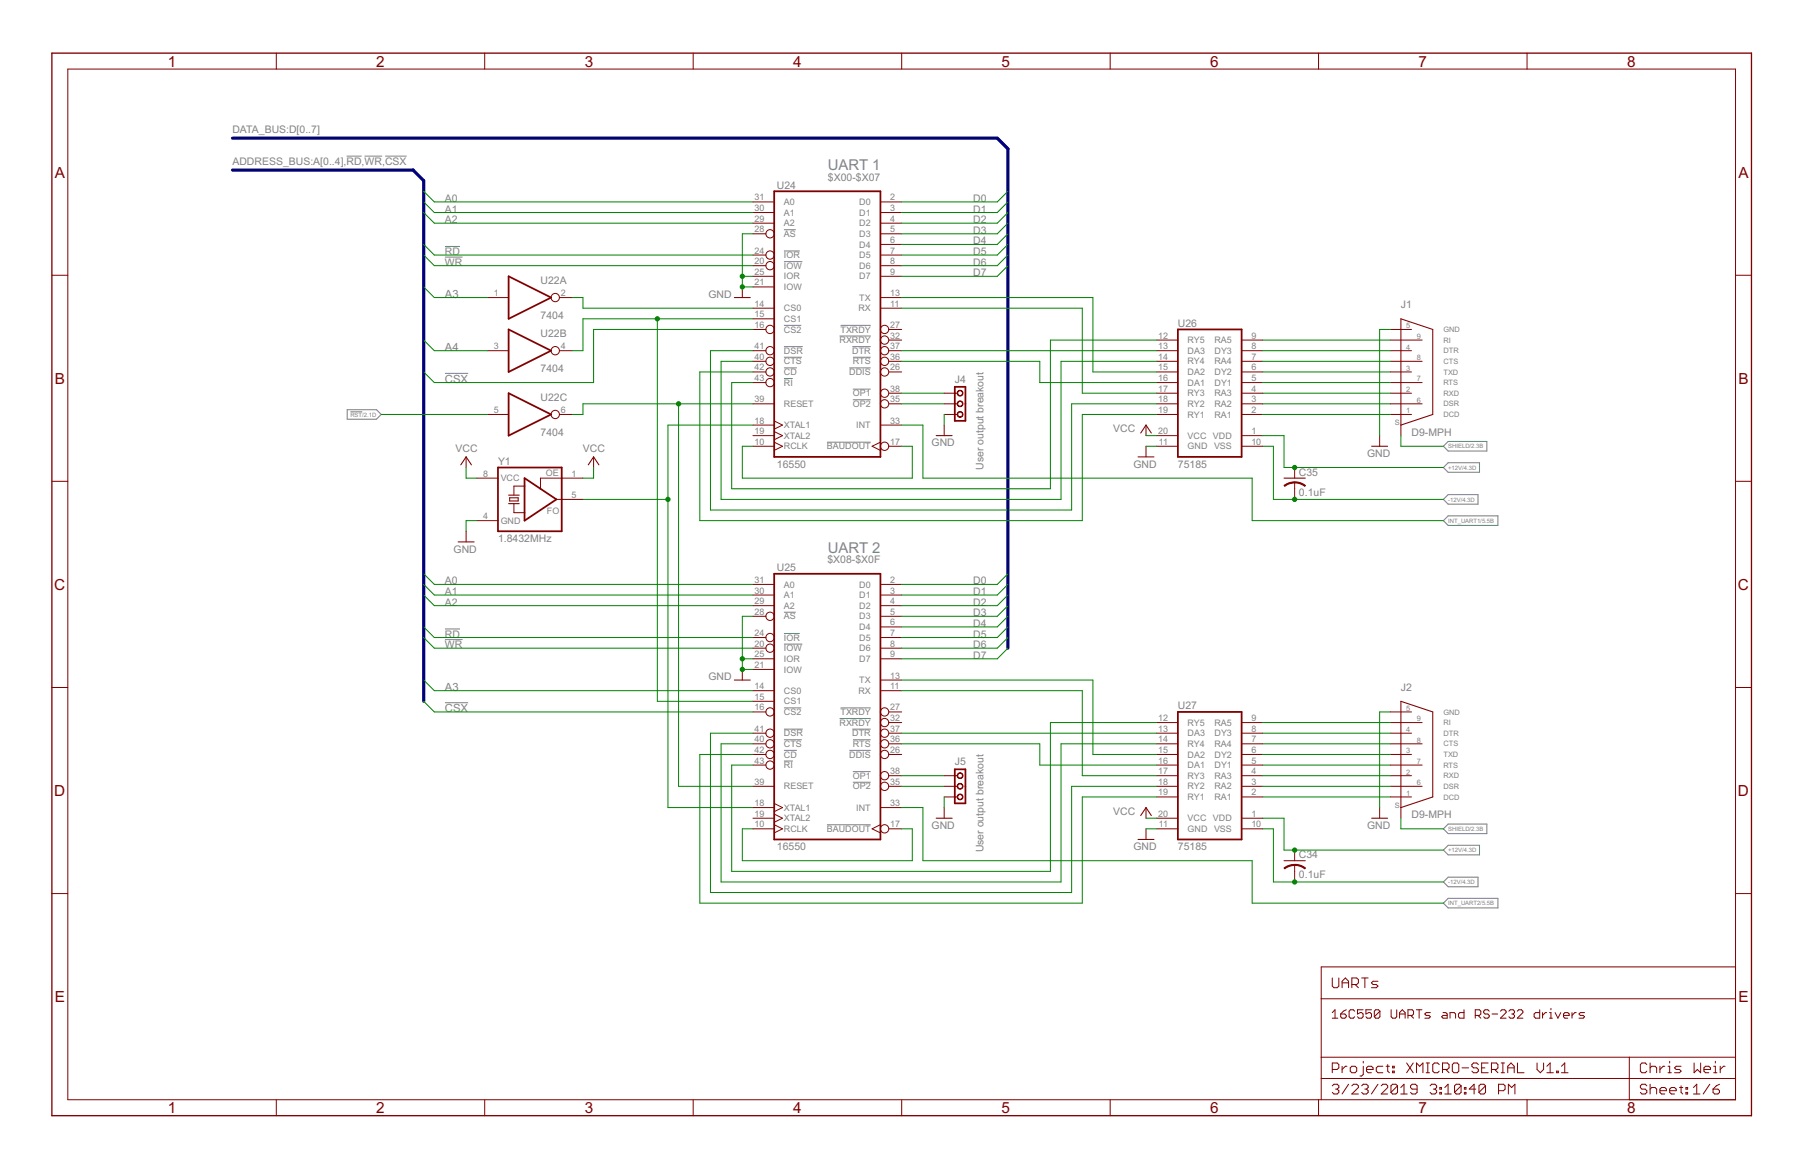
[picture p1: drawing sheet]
<svg xmlns="http://www.w3.org/2000/svg" width="432mm" height="279mm" viewBox="0 0 432 279" stroke-linecap="round" stroke-linejoin="round" font-family="sans-serif">
<g fill="none" stroke="#808080" stroke-width=".24">
<path d="M82.9 37.3h3.6M87.2 37.3h4.2M92.1 37.3h5.1M106.4 58.9h3.6M187.4 60h3.8M187.4 54.9h2.9M106.4 61.4h4.2M187.4 77.8h4.2M187.4 62.5h4.4M201 77.8h7.2M83.8 98.4h2.8M106.4 89.2h5.5"/>
<path d="M187.4 87.9h3.1M187.4 85.4h4.3M187.4 82.8h4.5M187.4 90.5h2.2M200.7 80.3h7.5M203.1 87.9h5.1M203.8 82.8h4.4M203.9 95.5h4.3M203.9 93h4.3M203.9 85.4h4.3M197.7 105.7h10.5M106.4 150.3h3.6"/>
<path d="M106.4 152.9h4.2M187.4 153.9h4.4M187.4 151.4h3.8M187.4 146.3h2.9M106.4 168h5.5M187.4 169.2h4.2M187.4 179.3h3.1M187.4 176.8h4.3M187.4 174.3h4.5M200.7 171.7h7.5M201 169.2h7.2M203.1 179.3h5.1"/>
<path d="M203.8 174.3h4.4M203.9 176.8h4.3M187.4 181.9h2.2M197.7 197.1h10.5M203.9 187h4.3M203.9 184.4h4.3"/>
</g>
<path d="M83 97.9h7l1.1 1.2-1.1 1.1h-7zM346.2 110.6h7.5v2.3h-7.5l-1.1-1.2zM346.2 118.2h7.2v2.3h-7.2l-1.1-1.1zM346.2 105.5h9.3v2.3h-9.3l-1.1-1.1zM346.2 123.3h11.9v2.3h-11.9l-1.1-1.2zM346.2 197h9.3v2.2h-9.3l-1.1-1.1zM345.1 215.9l1.1-1.2h11.9v2.3h-11.9zM346.2 202h7.5v2.3h-7.5l-1.1-1.1zM346.2 209.7h7.2v2.2h-7.2l-1.1-1.1z" fill="none" stroke="#808080" stroke-width=".25"/>
<path d="M12.4 12.7h406.4v254h-406.4z" fill="none" stroke="#800000" stroke-width=".32"/>
<g fill="none" stroke="#800000" stroke-width=".24">
<path d="M16.2 16.5h398.8v246.3h-398.8zM66.1 12.7v3.8M115.9 12.7v3.8M165.7 12.7v3.8M215.6 12.7v3.8M265.4 12.7v3.8M315.3 12.7v3.8M365.1 12.7v3.8M180 48.3h5.1M180 50.8h5.1M180 53.3h5.1M180 55.9h3.1"/>
<path d="M210.5 48.3h5.1M210.5 50.8h5.1M210.5 53.3h5.1M210.5 55.9h5.1M210.5 58.4h5.1M12.4 65.8h3.8M116.5 71.1h5.1M133.8 71.1h3M177.5 68.6v2.5M180 61h3.1M180 63.5h3.1M180 66h5.1"/>
<path d="M180 73.7h5.1M180 76.2h5.1M180 78.7h3.1M180 68.6h5.1M210.5 61h5.1M210.5 63.5h5.1M210.5 66h5.1M210.5 73.7h5.1M210.5 71.1h5.1M212.5 78.7h3.1M332.4 78.7h5.1M415 65.8h3.8"/>
<path d="M116.5 83.8h5.1M116.5 99.1h5.1M133.8 83.8h3M133.8 99.1h3M180 88.9h3.1M180 96.5h5.1M180 86.4h3.1M180 83.8h3.1M180 91.4h3.1M212.5 88.9h3.1M212.5 81.3h3.1M212.5 96.5h3.1"/>
<path d="M212.5 86.4h3.1M212.5 83.8h3.1M212.5 94h3.1M225.7 96.5h3.2M225.7 94h3.2M225.7 99.1h3.2M276.5 88.9h5.1M276.5 81.3h5.1M276.5 96.5h5.1M276.5 86.4h5.1M276.5 83.8h5.1M276.5 94h5.1"/>
<path d="M276.5 91.4h5.1M276.5 99.1h5.1M296.9 88.9h5M296.9 81.3h5M296.9 96.5h5M296.9 86.4h5M296.9 83.8h5M296.9 94h5M296.9 91.4h5M296.9 99.1h5M332.4 88.9h5.1M332.4 81.3h7.6"/>
<path d="M332.4 96.5h7.6M332.4 86.4h7.6M332.4 83.8h5.1M332.4 94h5.1M332.4 91.4h7.6M332.4 99.1h5.1M12.4 115h3.8M111.4 109.2v2.5M114 114.3h5.1M125.4 116.2h-2.5v2.1M133 119.4h6.4M139.4 114.3h-10.2v2.5"/>
<path d="M141.9 109.2v2.5M180 106.7h5.1M180 101.6h5.1M180 104.1h5.1M185.1 105.7l2 1-2 1M185.1 100.6l2 1-2 1M185.1 103.1l2 1-2 1M210.5 105.7l-2 1 2 1M210.5 101.6h5.1M212.5 106.7h3.1M225.7 101.6v2.5M274 101.6v2.5"/>
<path d="M274 106.7v2.5M276.5 106.7h5.1M276.5 104.1h5.1M296.9 106.7h5M296.9 104.1h5M309.5 111.7v2.6M309.5 115.3v4.1M329.9 104.1v2.6M334.9 101.6v2.5M415 115h3.8M111.4 127v2.5M114 124.4h5.1"/>
<path d="M122.9 120.4v2.1h2.5M180 139.7h5.1M210.5 139.7h5.1M177.5 160v2.5M180 142.2h5.1M180 144.8h5.1M180 147.3h3.1M180 152.4h3.1M180 154.9h3.1M180 157.5h5.1M180 160h5.1M210.5 142.2h5.1"/>
<path d="M210.5 144.8h5.1M210.5 147.3h5.1M210.5 149.8h5.1M210.5 152.4h5.1M210.5 154.9h5.1M210.5 157.5h5.1M12.4 164.3h3.8M180 165.1h5.1M180 167.6h5.1M180 170.2h3.1M180 177.8h3.1M180 175.2h3.1"/>
<path d="M210.5 165.1h5.1M210.5 162.5h5.1M212.5 170.2h3.1M212.5 172.7h3.1M212.5 177.8h3.1M212.5 175.2h3.1M276.5 172.7h5.1M276.5 177.8h5.1M276.5 175.2h5.1M296.9 172.7h5M296.9 177.8h5M296.9 175.2h5"/>
<path d="M332.4 170.2h5.1M332.4 172.7h7.6M332.4 177.8h7.6M332.4 175.2h5.1M415 164.3h3.8M180 198.1h5.1M180 193h5.1M180 195.6h5.1M180 180.3h3.1M180 187.9h5.1M180 182.9h3.1M185.1 197.1l2 1-2 1"/>
<path d="M185.1 192l2 1-2 1M185.1 194.6l2 1-2 .9M210.5 197.1l-2 1 2 1M210.5 193h5.1M212.5 198.1h3.1M212.5 180.3h3.1M212.5 187.9h3.1M212.5 185.4h3.1M225.7 187.9h3.2M225.7 185.4h3.2M225.7 190.5h3.2M225.7 193v2.6"/>
<path d="M274 193v2.6M274 198.1v2.5M276.5 198.1h5.1M276.5 195.6h5.1M276.5 180.3h5.1M276.5 187.9h5.1M276.5 185.4h5.1M276.5 182.9h5.1M276.5 190.5h5.1M296.9 198.1h5M296.9 195.6h5M296.9 180.3h5"/>
<path d="M296.9 187.9h5M296.9 185.4h5M296.9 182.9h5M296.9 190.5h5M329.9 193v2.6M332.4 180.3h5.1M332.4 187.9h7.6M332.4 185.4h5.1M332.4 182.9h7.6M332.4 190.5h5.1M334.9 193v2.6M12.4 213.6h3.8"/>
<path d="M309.5 203.2v2.5M309.5 206.7v4.1M415 213.6h3.8M315.9 238.7h99.1M318.5 233.7v2l.4 .4h.8l.4-.4v-2M320.9 236.1v-1.6l.8-.8 .7 .8v1.6M320.9 234.9h1.5M323.2 235.3h1.2l.4-.4v-.8l-.4-.4h-1.2v2.4M324 235.3l.8 .8M325.6 233.7h1.5M326.3 233.7v2.4M329.5 234.5h-1.2l-.4 .4 .4 .4h.8l.4 .4-.4 .4h-1.2"/>
<path d="M415 231.1h-99.1v31.7M315.9 252.7h99.1M315.9 257.8h99.1M318.5 255.6h1.2l.4-.4v-.8l-.4-.3h-1.2v2.3M318.5 259.5l.4-.4h.8l.4 .4v.4l-.4 .4M318.5 242l.7-.7v2.1M318.5 243.4h1.4M320.5 242.4h1l.4 .3v.3l-.4 .4h-.6l-.4-.4zM320.9 254.8v1.6M321.9 241.3l-.7 .4-.7 .7M322.1 254.8h-.4l-.8 .8M322.4 259.1l-1.5 2.4"/>
<path d="M323.2 254.8h.8l.4 .4v.8l-.4 .4h-.8l-.4-.4v-.8zM323.2 259.5l.4-.4h.8l.4 .4v.4l-1.6 1.6h1.6M323.9 241.7l-.3-.4h-.7l-.3 .4v1.3l.3 .4h.7l.3-.4M325.6 259.5l.3-.4h.8l.4 .4v.4l-.4 .4M325.9 241.3h-1.3v1.1l.6-.4h.4l.3 .4v.6l-.3 .4h-.7l-.3-.4M325.9 254.8v2l-.3 .4h-.4M325.9 253.7v.4M326.7 255.6h1.6v-.4l-.4-.4h-.8l-.4 .4v.8l.4 .4h.8M327.9 241.3h-1.3v1.1l.6-.4h.4l.3 .4v.6l-.3 .4h-.7l-.3-.4M329.5 259.1l-1.6 2.4M329.9 241.7v1.3l-.3 .4h-.7l-.3-.4M329.9 241.7l-.3-.4h-.7l-.3 .4v1.3"/>
<path d="M329.9 241.7l-1.3 1.3M330.2 259.5l.4-.4h.8l.4 .4v.4l-1.6 1.6h1.6M330.6 254.8h-1.1l-.4 .4v.8l.4 .4h1.1M331.4 254.8h.8M331.8 254.4v1.6l.4 .4M332.6 241.3v1.7l.4 .4h.6l.3-.4v-1.7M333 254.8h.4v.4h-.4zM333 256h.4v.4h-.4zM334.1 259.5l-.4-.4h-.7l-.4 .4v1.6M334.1 259.5v1.6l-.4 .4h-.7l-.4-.4M334.1 259.5l-1.5 1.6M334.6 242.4h1.4"/>
<path d="M334.6 243.4v-1.4l.7-.7 .7 .7v1.4M334.9 259.9l.8-.8v2.4M336.3 254.1l1.6 2.3M336.6 242.7h1l.4-.3v-.7l-.4-.4h-1v2.1M337.3 242.7l.7 .7M337.9 254.1l-1.6 2.3M338.6 241.3h1.4M338.7 256.4v-2.3l.7 .7 .8-.7v2.3M339.3 241.3v2.1M341 254.1h.8M341 256.4h.8M341.4 254.1v2.3"/>
<path d="M341.9 259.5l.4-.4h.8l.4 .4v.4l-.4 .4M342 242h-1l-.3 .4 .3 .3h.7l.3 .3-.3 .4h-1M344.1 254.4l-.4-.3h-.8l-.3 .3v1.6l.3 .4h.8l.4-.4M344.3 259.9h.4v.4h-.4zM344.9 255.6h1.2l.4-.4v-.8l-.4-.3h-1.2v2.3M345 242h.7l.3 .4v1h-1l-.3-.4 .3-.3h1M345.4 259.9l.8-.8v2.4M345.7 255.6l.8 .8M346.7 243.4v-1.4h1l.3 .4v1M347.6 254.1h.8l.4 .3v1.6l-.4 .4h-.8l-.4-.4v-1.6zM349.3 259.5l-.4-.4h-.7l-.4 .4v1.6M349.3 259.5v1.6l-.4 .4h-.7l-.4-.4"/>
<path d="M349.3 259.5l-1.5 1.6M349.6 255.2h1.5M350 241.3v2.1h-1l-.3-.4v-.6l.3-.4h1M350.1 259.9h.4v.4h-.4zM352.7 242.7h1l.4-.3v-.7l-.4-.4h-1v2.1M353.4 242.7l.7 .7M353.5 254.4l-.4-.3h-.8l-.4 .3v.4l.4 .4h.8l.4 .4v.4l-.4 .4h-.8l-.4-.4M354.2 255.2h.8M355.2 259.5l-.4-.4h-.8l-.4 .4v1.6M355.2 259.5v1.6l-.4 .4h-.8l-.4-.4M355.2 259.5l-1.6 1.6M355.8 254.1h-1.6v2.3h1.6"/>
<path d="M356.1 241.7l-.4-.4h-.6l-.4 .4v.3l.4 .4h.6l.4 .3v.3l-.4 .4h-.6l-.4-.4M356.6 255.6h1.2l.3-.4v-.8l-.3-.3h-1.2v2.3M356.7 242.4h1.4M357.4 255.6l.7 .8M358.8 241.7l.3-.4h.6l.4 .4v.3l-1.3 1.4h1.3M358.9 254.1h.8M358.9 256.4h.8M359.3 254.1v2.3M360.5 255.2h1.5M360.5 256.4v-1.6l.8-.7 .7 .7v1.6M360.8 241.7l.3-.4h.7l.3 .4v.3l-.3 .4M361.4 242.4h.4"/>
<path d="M361.8 242.4l.3 .3v.3l-.3 .4h-.7l-.3-.4M362.8 241.7l.3-.4h.7l.3 .4v.3l-1.3 1.4h1.3M362.8 254.1v2.3h1.6M367.5 254.1v1.5l.8 .8 .8-.8v-1.5M368.1 241.3v2.1h-1l-.3-.4v-.6l.3-.4h1M368.8 242v1.4M369.8 242h-.3l-.7 .7M369.8 256.4h1.6M369.8 254.8l.8-.7v2.3M370.5 243.4h.7M370.5 242h.3v1.4M370.8 241v.3"/>
<path d="M371.8 242l.7 1.4 .7-1.4M372.2 256h.4v.4h-.4zM373.3 256.4h1.6M373.3 254.8l.8-.7v2.3M373.8 242.7h1.4v-.3l-.4-.4h-.6l-.4 .4v.6l.4 .4h.6M375.9 242v1.4M376.9 242h-.4l-.6 .7M378.9 242h-1.1l-.3 .4 .3 .3h.7l.4 .3-.4 .4h-1M389.6 252.7v10.1M393.7 254.4l-.3-.3h-.8l-.4 .3v1.6l.4 .4h.8l.3-.4M393.7 259.5l-.3-.4h-.8l-.4 .4v.4l.4 .4h.8l.3 .4v.4l-.3 .4h-.8l-.4-.4M394.5 255.2l.4-.4h.8l.4 .4v1.2"/>
<path d="M394.5 254.1v2.3M394.5 259.1v2.4M396.9 254.8v1.6M398 254.8h-.3l-.8 .8M398.8 254.8h.4v1.6M398.8 256.4h.8M399.2 253.7v.4M401.6 259.9h.7M401.9 254.8h-1.1l-.4 .4 .4 .4h.8l.3 .4-.3 .4h-1.2M401.9 259.5v1.6l.4 .4M403.1 259.9h.4v.4h-.4zM404.9 259.9l.8-.8v2.4"/>
<path d="M405 254.1v2.3l.8-.8 .8 .8v-2.3M407.4 255.6h1.6v-.4l-.4-.4h-.8l-.4 .4v.8l.4 .4h.8M408.8 259.1l-1.6 2.4M409.7 254.8h.4v1.6M409.7 256.4h.8M410.1 253.7v.4M411.1 259.1l-.7 .4-.8 .8M411.3 254.8v1.6M412.5 254.8h-.4l-.8 .8M66.1 262.8v3.9M115.9 262.8v3.9M165.7 262.8v3.9"/>
<path d="M215.6 262.8v3.9M265.4 262.8v3.9M315.3 262.8v3.9M319.3 260.3h.4M319.7 260.3l.4 .4v.4l-.4 .4h-.8l-.4-.4M326.3 260.3h.4M326.7 260.3l.4 .4v.4l-.4 .4h-.8l-.3-.4M334.9 261.5h1.6M338.8 260.3h-1.2l-.4-.4v-.4l.4-.4h.8l.4 .4v1.6l-.4 .4h-.8l-.4-.4M342.7 260.3h.4M343.1 260.3l.4 .4v.4l-.4 .4h-.8l-.4-.4M344.3 261.1h.4v.4h-.4z"/>
<path d="M345.4 261.5h1.6M350.1 261.1h.4v.4h-.4zM352.8 260.3h-1.5l1.1-1.2v2.4M358.3 260.7h1.2l.4-.4v-.8l-.4-.4h-1.2v2.4M360.6 261.5v-2.4l.8 .8 .8-.8v2.4M365.1 262.8v3.9M394.5 260.3l.4-.4h.8l.4 .4v1.2M396.9 260.7h1.5v-.4l-.4-.4h-.7l-.4 .4v.8l.4 .4h.7M399.2 260.7h1.6v-.4l-.4-.4h-.8l-.4 .4v.8l.4 .4h.8M403.1 261.1h.4v.4h-.4zM404.9 261.5h1.5M409.6 260.3h1.1l.4 .4v.4l-.4 .4h-.7l-.4-.4z"/>
<circle cx="184.1" cy="55.9" r=".99"/>
<circle cx="132.8" cy="71.1" r=".99"/>
<circle cx="184.1" cy="78.7" r=".99"/>
<circle cx="184.1" cy="63.5" r=".99"/>
<circle cx="184.1" cy="61" r=".99"/>
<circle cx="211.5" cy="78.7" r=".99"/>
<circle cx="132.8" cy="99.1" r=".99"/>
<circle cx="132.8" cy="83.8" r=".99"/>
<circle cx="184.1" cy="91.4" r=".99"/>
<circle cx="184.1" cy="88.9" r=".99"/>
<circle cx="184.1" cy="86.4" r=".99"/>
<circle cx="184.1" cy="83.8" r=".99"/>
<circle cx="211.5" cy="88.9" r=".99"/>
<circle cx="211.5" cy="94" r=".99"/>
<circle cx="211.5" cy="96.5" r=".99"/>
<circle cx="211.5" cy="86.4" r=".99"/>
<circle cx="211.5" cy="81.3" r=".99"/>
<circle cx="211.5" cy="83.8" r=".99"/>
<circle cx="211.5" cy="106.7" r=".99"/>
<circle cx="184.1" cy="154.9" r=".99"/>
<circle cx="184.1" cy="152.4" r=".99"/>
<circle cx="184.1" cy="147.3" r=".99"/>
<circle cx="184.1" cy="170.2" r=".99"/>
<circle cx="184.1" cy="175.2" r=".99"/>
<circle cx="184.1" cy="177.8" r=".99"/>
<circle cx="211.5" cy="170.2" r=".99"/>
<circle cx="211.5" cy="172.7" r=".99"/>
<circle cx="211.5" cy="177.8" r=".99"/>
<circle cx="211.5" cy="175.2" r=".99"/>
<circle cx="184.1" cy="180.3" r=".99"/>
<circle cx="184.1" cy="182.9" r=".99"/>
<circle cx="211.5" cy="180.3" r=".99"/>
<circle cx="211.5" cy="198.1" r=".99"/>
<circle cx="211.5" cy="187.9" r=".99"/>
<circle cx="211.5" cy="185.4" r=".99"/>
</g>
<path d="M185.1 45.7h25.4v63.5h-25.4zM121.6 66l10.2 5.1-10.2 5.1zM121.6 78.7l10.2 5.1-10.2 5.1zM281.6 78.7h15.3v30.5h-15.3zM121.6 94l10.2 5.1-10.2 5zM228.3 92.5h2.5v8.1h-2.5zM119.1 111.7h15.2v15.3h-15.2zM125.4 114.3l7.6 5.1-7.6 5zM185.1 137.1h25.4v63.5h-25.4zM281.6 170.2h15.3v30.4h-15.3zM228.3 183.9h2.5v8.1h-2.5z" fill="none" stroke="#800000" stroke-width=".42"/>
<g fill="none" stroke="#800000" stroke-width=".25">
<path d="M175.6 71.1h3.8M334.9 76.2l7.7 2.5v20.4l-7.7 2.5zM110.2 111.1l1.2-1.9 1.3 1.9M121.6 118.3h2.5M121.9 119h2v.7h-2zM140.7 111.1l1.2-1.9 1.3 1.9M223.8 104.1h3.8M272.1 109.2h3.8M272.7 103.5l1.3-1.9 1.3 1.9M307 114.3h5.1M328 106.7h3.8M109.5 129.5h3.8"/>
<path d="M121.6 120.4h2.5M175.6 162.5h3.8M334.9 167.6l7.7 2.6v20.3l-7.7 2.5zM223.8 195.6h3.8M272.7 194.9l1.3-1.9 1.3 1.9M328 195.6h3.8M272.1 200.6h3.8M307 205.7h5.1"/>
</g>
<g fill="#800000" stroke="#800000" stroke-width=".24">
<path d="M229 190a.7 .7 0 0 1 1.1 .1 .7 .7 0 0 1-.3 1 .7 .7 0 0 1-.9-.6h.1a.58 .58 0 0 1 .8-.5 .58 .58 0 0 1 .1 1 .58 .58 0 0 1-.9-.3l-.1-.2z" fill-rule="evenodd"/>
<path d="M229 185a.7 .7 0 0 1 1.1 0 .7 .7 0 0 1-.4 1.1 .7 .7 0 0 1-.8-.7h.1a.57 .57 0 0 1 .8-.5 .57 .57 0 0 1 .1 1 .57 .57 0 0 1-.9-.3l-.1-.2z" fill-rule="evenodd"/>
<path d="M229 187.5a.7 .7 0 0 1 1.1 .1 .7 .7 0 0 1-.4 1 .7 .7 0 0 1-.8-.7h.1a.58 .58 0 0 1 .8-.4 .58 .58 0 0 1 .1 .9 .58 .58 0 0 1-.9-.3l-.1-.2z" fill-rule="evenodd"/>
<path d="M229 98.6a.7 .7 0 0 1 1.1 .1 .7 .7 0 0 1-.3 1 .7 .7 0 0 1-.9-.6h.1a.58 .58 0 0 1 .8-.5 .58 .58 0 0 1 .1 .9 .58 .58 0 0 1-.9-.2l-.1-.2z" fill-rule="evenodd"/>
<path d="M229 93.5a.7 .7 0 0 1 1.1 .1 .7 .7 0 0 1-.3 1 .7 .7 0 0 1-.9-.6h.1a.58 .58 0 0 1 .8-.5 .58 .58 0 0 1 .1 1 .58 .58 0 0 1-.9-.3l-.1-.2z" fill-rule="evenodd"/>
<path d="M229 96.1a.7 .7 0 0 1 1.1 0 .7 .7 0 0 1-.3 1.1 .7 .7 0 0 1-.9-.7h.1a.58 .58 0 0 1 .8-.5 .58 .58 0 0 1 .1 1 .58 .58 0 0 1-.9-.3l-.1-.2z" fill-rule="evenodd"/>
<path d="M309.5 115.2l1.4 .2 1.2 .6-.1 .2-1.4-.7-1.1-.1z" fill-rule="evenodd"/>
<path d="M307 116l1.2-.6 1.3-.2v.2l-1.5 .3-.8 .5z" fill-rule="evenodd"/>
<path d="M309.5 206.6l1.4 .2 1.2 .7-.1 .2-1.4-.7-1.1-.2z" fill-rule="evenodd"/>
<path d="M307 207.5l1.2-.7 1.3-.2v.3l-1 .1-1.3 .7z" fill-rule="evenodd"/>
</g>
<path d="M55.6 33h182.8l2.6 2.6v119.3M55.6 40.6h43.2l2.5 2.6v124.4" fill="none" stroke="#000080" stroke-width=".76"/>
<g fill="none" stroke="#008000" stroke-width=".24">
<path d="M101.3 58.4l2.5 2.6h76.2M101.3 50.8l2.5 2.5h76.2M101.3 48.3l2.5 2.5h76.2M101.3 45.7l2.5 2.6h76.2M180 55.9h-2.5v12.7h2.5M241 58.4l-2.6 2.6h-22.8M241 55.9l-2.6 2.5h-22.8M241 53.3l-2.6 2.6h-22.8M241 50.8l-2.6 2.5h-22.8M241 48.3l-2.6 2.5h-22.8M241 45.7l-2.6 2.6h-22.8M101.3 61l2.5 2.5h76.2"/>
<path d="M101.3 68.6l2.5 2.5h12.7M136.8 71.1h2.6v2.6h40.6M157.2 76.2v91.4h22.8M177.5 66h2.5M180 78.7h-38.1v12.7h-38.1l-2.5-2.5M180 76.2h-40.6v7.6h-2.6M215.6 71.1h45.7v17.8h15.2M215.6 73.7h43.2v20.3h17.7M241 63.5l-2.6 2.5h-22.8M241 61l-2.6 2.5h-22.8M332.4 78.7h-2.5v25.4M91.1 99.1h25.4"/>
<path d="M101.3 81.3l2.5 2.5h12.7M162.2 96.5v91.4h17.8M180 88.9h-12.7v35.5h91.5v-25.3h17.7M180 96.5h-40.6v2.6h-2.6M180 86.4h-7.6v33h81.3v-33h22.8M180 83.8h-10.1v38.1h86.3v-25.4h20.3M215.6 86.4h33v5h27.9M215.6 96.5h10.1M215.6 83.8h60.9M215.6 94h10.1M225.7 99.1v2.5M276.5 81.3h-25.4v35.5h-76.2v-25.4h5.1"/>
<path d="M301.9 91.4h30.5M301.9 99.1h30.5M301.9 96.5h30.5M301.9 83.8h30.5M301.9 94h30.5M301.9 81.3h30.5M301.9 86.4h30.5M301.9 88.9h30.5M111.4 111.7v2.6h2.6M139.4 119.4h20.3M141.9 111.7v2.6h-2.5M180 106.7h-2.5v7.6h40.6v-7.6h-2.5"/>
<path d="M180 101.6h-20.3v91.4h20.3M215.6 101.6h5.1v12.7h78.7v10.1h45.7M274 104.1h2.5M274 106.7h2.5M301.9 104.1h5.1v7.6h38.1M301.9 106.7h2.6v12.7h40.6M334.9 104.1v2.6h10.2M101.3 139.7l2.5 2.5h76.2M101.3 137.1l2.5 2.6h76.2M114 124.4h-2.6v2.6M241 139.7l-2.6 2.5h-22.8M241 137.1l-2.6 2.6h-22.8"/>
<path d="M101.3 152.4l2.5 2.5h76.2M101.3 149.8l2.5 2.6h76.2M101.3 142.2l2.5 2.6h76.2M177.5 157.5h2.5M180 147.3h-2.5v12.7h2.5M241 154.9l-2.6 2.6h-22.8M241 152.4l-2.6 2.5h-22.8M241 149.8l-2.6 2.6h-22.8M241 147.3l-2.6 2.5h-22.8M241 144.8l-2.6 2.5h-22.8M241 142.2l-2.6 2.6h-22.8M101.3 162.5l2.5 2.6h76.2"/>
<path d="M101.3 167.6l2.5 2.6h76.2M180 177.8h-7.6v33h81.3v-33h22.8M180 175.2h-10.1v38.1h86.3v-25.4h20.3M215.6 165.1h43.2v20.3h17.7M215.6 177.8h33v5.1h27.9M215.6 175.2h60.9M215.6 162.5h45.7v17.8h15.2M276.5 172.7h-25.4v35.6h-76.2v-25.4h5.1M301.9 172.7h30.5M301.9 175.2h30.5M301.9 177.8h30.5M332.4 170.2h-2.5v22.8"/>
<path d="M180 198.1h-2.5v7.6h40.6v-7.6h-2.5M180 180.3h-12.7v35.6h91.5v-25.4h17.7M215.6 193h5.1v12.7h78.7v10.2h45.7M215.6 187.9h10.1M215.6 185.4h10.1M225.7 190.5v2.5M274 195.6h2.5M274 198.1h2.5M301.9 195.6h5.1v7.6h38.1M301.9 198.1h2.6v12.7h40.6M301.9 187.9h30.5M301.9 182.9h30.5"/>
<path d="M301.9 180.3h30.5M301.9 185.4h30.5M301.9 190.5h30.5M334.9 195.6v2.5h10.2"/>
</g>
<g fill="#008000" stroke="#008000" stroke-width=".24">
<circle cx="177.5" cy="66" r=".51"/>
<circle cx="177.5" cy="68.6" r=".51"/>
<circle cx="177.5" cy="157.5" r=".51"/>
<circle cx="177.5" cy="160" r=".51"/>
<circle cx="309.5" cy="203.2" r=".51"/>
<circle cx="309.5" cy="111.7" r=".51"/>
<circle cx="309.5" cy="210.8" r=".51"/>
<circle cx="309.5" cy="119.4" r=".51"/>
<circle cx="162.2" cy="96.5" r=".51"/>
<circle cx="157.2" cy="76.2" r=".51"/>
<circle cx="159.7" cy="119.4" r=".51"/>
</g>
<g font-size="4.1" fill="#800000">
<text x="40.1" y="15.9">1</text>
<text x="90" y="15.9">2</text>
<text x="139.8" y="15.9">3</text>
<text x="189.6" y="15.9">4</text>
<text x="239.5" y="15.9">5</text>
<text x="289.3" y="15.9">6</text>
<text x="339.2" y="15.9">7</text>
<text x="389" y="15.9">8</text>
<text x="13.1" y="42.4">A</text>
<text x="415.6" y="42.4">A</text>
<text x="13.1" y="91.7">B</text>
<text x="415.6" y="91.7">B</text>
<text x="13" y="141">C</text>
<text x="415.5" y="141">C</text>
<text x="13" y="190.2">D</text>
<text x="415.5" y="190.2">D</text>
<text x="13.1" y="239.5">E</text>
<text x="415.6" y="239.5">E</text>
<text x="40.1" y="266">1</text>
<text x="90" y="266">2</text>
<text x="139.8" y="266">3</text>
<text x="189.6" y="266">4</text>
<text x="239.5" y="266">5</text>
<text x="289.3" y="266">6</text>
<text x="339.2" y="266">7</text>
<text x="389" y="266">8</text>
</g>
<g font-size="4" fill="#808080">
<text x="197.9" y="40.6">UART 1</text>
<text x="197.9" y="132.1">UART 2</text>
</g>
<g font-size="3" fill="#808080">
<text x="106.4" y="71.1">A3</text>
<text x="106.4" y="83.8">A4</text>
<text x="106.4" y="91.4">CSX</text>
<text x="106.4" y="165.1">A3</text>
<text x="106.4" y="170.2">CSX</text>
</g>
<g font-size="2.8" fill="#808080">
<text x="55.6" y="31.8">DATA_BUS:D[0..7]</text>
<text x="55.6" y="39.4">ADDRESS_BUS:A[0..4],RD,WR,CSX</text>
<text x="185.7" y="45.1">U24</text>
<text x="197.9" y="43.2">$X00-$X07</text>
<text x="106.4" y="53.3">A2</text>
<text x="106.4" y="50.8">A1</text>
<text x="106.4" y="48.3">A0</text>
<text x="232.7" y="53.3">D2</text>
<text x="232.7" y="50.8">D1</text>
<text x="232.7" y="48.3">D0</text>
<text x="232.7" y="58.4">D4</text>
<text x="232.7" y="55.9">D3</text>
<text x="106.4" y="61">RD</text>
<text x="106.4" y="63.5">WR</text>
<text x="232.7" y="63.5">D6</text>
<text x="232.7" y="61">D5</text>
<text x="129.2" y="67.9">U22A</text>
<text x="169.4" y="71.1">GND</text>
<text x="232.7" y="66">D7</text>
<text x="129.2" y="76.2">7404</text>
<text x="334.9" y="73.7">J1</text>
<text x="129.2" y="80.6">U22B</text>
<text x="281.6" y="78.1">U26</text>
<text x="129.2" y="88.9">7404</text>
<text x="129.2" y="95.9">U22C</text>
<text x="228.3" y="91.4">J4</text>
<text x="108.9" y="107.9">VCC</text>
<text x="129.2" y="104.1">7404</text>
<text x="139.4" y="107.9">VCC</text>
<text x="222.7" y="106.7">GND</text>
<text x="266.2" y="103.4">VCC</text>
<text x="337.5" y="104.1">D9-MPH</text>
<text x="119.1" y="111.1">Y1</text>
<text x="185.7" y="111.7">16550</text>
<text x="235.1" y="112.3" transform="rotate(-90 235.1 112.3)">User output breakout</text>
<text x="271" y="111.7">GND</text>
<text x="281.6" y="111.7">75185</text>
<text x="310.6" y="113.7">C35</text>
<text x="326.9" y="109.2">GND</text>
<text x="310.6" y="118.5">0.1uF</text>
<text x="119.1" y="129.5">1.8432MHz</text>
<text x="108.4" y="132.1">GND</text>
<text x="185.7" y="136.5">U25</text>
<text x="197.8" y="134.6">$X08-$X0F</text>
<text x="106.4" y="142.2">A1</text>
<text x="106.4" y="139.7">A0</text>
<text x="232.7" y="142.2">D1</text>
<text x="232.7" y="139.7">D0</text>
<text x="106.4" y="144.8">A2</text>
<text x="232.7" y="149.8">D4</text>
<text x="232.7" y="147.3">D3</text>
<text x="232.7" y="144.8">D2</text>
<text x="106.4" y="152.4">RD</text>
<text x="106.4" y="154.9">WR</text>
<text x="232.7" y="154.9">D6</text>
<text x="232.7" y="152.4">D5</text>
<text x="232.7" y="157.5">D7</text>
<text x="169.4" y="162.5">GND</text>
<text x="334.9" y="165.1">J2</text>
<text x="281.6" y="169.5">U27</text>
<text x="228.3" y="182.9">J5</text>
<text x="266.2" y="194.8">VCC</text>
<text x="337.5" y="195.6">D9-MPH</text>
<text x="185.7" y="203.2">16550</text>
<text x="222.7" y="198.1">GND</text>
<text x="235.1" y="203.7" transform="rotate(-90 235.1 203.7)">User output breakout</text>
<text x="271" y="203.2">GND</text>
<text x="281.6" y="203.2">75185</text>
<text x="326.9" y="198.1">GND</text>
<text x="310.6" y="209.9">0.1uF</text>
<text x="310.6" y="205.1">C34</text>
</g>
<g font-size="2.4" fill="#808080">
<text x="180.4" y="47.9">31</text>
<text x="212.8" y="47.9">2</text>
<text x="180.4" y="53">29</text>
<text x="180.4" y="50.4">30</text>
<text x="187.4" y="51.6">A1</text>
<text x="187.4" y="49">A0</text>
<text x="205.4" y="49">D0</text>
<text x="205.4" y="51.6">D1</text>
<text x="212.8" y="50.4">3</text>
<text x="212.8" y="53">4</text>
<text x="180.4" y="55.5">28</text>
<text x="187.4" y="56.6">AS</text>
<text x="187.4" y="54.1">A2</text>
<text x="205.4" y="54.1">D2</text>
<text x="205.4" y="56.6">D3</text>
<text x="205.4" y="59.2">D4</text>
<text x="212.8" y="55.5">5</text>
<text x="212.8" y="58.1">6</text>
<text x="180.4" y="63.1">20</text>
<text x="180.4" y="60.6">24</text>
<text x="180.4" y="65.7">25</text>
<text x="187.4" y="64.3">IOW</text>
<text x="187.4" y="61.7">IOR</text>
<text x="205.4" y="61.7">D5</text>
<text x="205.4" y="64.3">D6</text>
<text x="212.8" y="60.6">7</text>
<text x="212.8" y="63.1">8</text>
<text x="212.8" y="65.7">9</text>
<text x="118.1" y="70.8">1</text>
<text x="134.1" y="70.8">2</text>
<text x="180.4" y="68.2">21</text>
<text x="187.4" y="69.3">IOW</text>
<text x="187.4" y="66.8">IOR</text>
<text x="205.4" y="66.8">D7</text>
<text x="205.5" y="71.9">TX</text>
<text x="212.8" y="70.8">13</text>
<text x="180.4" y="73.3">14</text>
<text x="180.4" y="75.8">15</text>
<text x="187.4" y="74.4">CS0</text>
<text x="187.4" y="77">CS1</text>
<text x="205.2" y="74.4">RX</text>
<text x="212.8" y="73.3">11</text>
<text x="118.1" y="83.5">3</text>
<text x="134.1" y="83.5">4</text>
<text x="180.4" y="78.4">16</text>
<text x="180.4" y="83.5">41</text>
<text x="187.4" y="79.5">CS2</text>
<text x="200.7" y="82">RXRDY</text>
<text x="201" y="79.5">TXRDY</text>
<text x="212.8" y="78.4">27</text>
<text x="212.8" y="80.9">32</text>
<text x="212.8" y="83.5">37</text>
<text x="276.9" y="83.5">13</text>
<text x="276.9" y="80.9">12</text>
<text x="284" y="82">RY5</text>
<text x="290.4" y="82">RA5</text>
<text x="299.2" y="80.9">9</text>
<text x="299.2" y="83.5">8</text>
<text x="180.4" y="86">40</text>
<text x="180.4" y="88.5">42</text>
<text x="187.4" y="87.1">CTS</text>
<text x="187.4" y="84.6">DSR</text>
<text x="187.4" y="89.7">CD</text>
<text x="203.1" y="89.7">DDIS</text>
<text x="203.8" y="84.6">DTR</text>
<text x="203.9" y="87.1">RTS</text>
<text x="212.8" y="88.5">26</text>
<text x="212.8" y="86">36</text>
<text x="276.9" y="88.5">15</text>
<text x="276.9" y="86">14</text>
<text x="284" y="89.7">DA2</text>
<text x="284" y="84.6">DA3</text>
<text x="284" y="87.1">RY4</text>
<text x="290.4" y="87.1">RA4</text>
<text x="290.4" y="89.7">DY2</text>
<text x="290.4" y="84.6">DY3</text>
<text x="299.2" y="86">7</text>
<text x="299.2" y="88.5">6</text>
<text x="180.4" y="91.1">43</text>
<text x="187.4" y="92.2">RI</text>
<text x="203.9" y="94.7">OP1</text>
<text x="212.8" y="93.6">38</text>
<text x="276.9" y="91.1">16</text>
<text x="276.9" y="93.6">17</text>
<text x="284" y="92.2">DA1</text>
<text x="284" y="94.7">RY3</text>
<text x="290.4" y="94.7">RA3</text>
<text x="290.4" y="92.2">DY1</text>
<text x="299.2" y="93.6">4</text>
<text x="299.2" y="91.1">5</text>
<text x="118.1" y="98.7">5</text>
<text x="134.1" y="98.7">6</text>
<text x="180.4" y="101.2">18</text>
<text x="180.4" y="96.2">39</text>
<text x="187.4" y="97.3">RESET</text>
<text x="203.9" y="97.3">OP2</text>
<text x="212.8" y="101.2">33</text>
<text x="212.8" y="96.2">35</text>
<text x="276.9" y="98.7">19</text>
<text x="276.9" y="96.2">18</text>
<text x="284" y="99.8">RY1</text>
<text x="284" y="97.3">RY2</text>
<text x="290.4" y="99.8">RA1</text>
<text x="290.4" y="97.3">RA2</text>
<text x="299.2" y="98.7">2</text>
<text x="299.2" y="96.2">3</text>
<text x="180.4" y="106.3">10</text>
<text x="180.4" y="103.8">19</text>
<text x="187.4" y="107.4">RCLK</text>
<text x="187.4" y="102.4">XTAL1</text>
<text x="187.4" y="104.9">XTAL2</text>
<text x="197.7" y="107.4">BAUDOUT</text>
<text x="204.7" y="102.4">INT</text>
<text x="212.8" y="106.3">17</text>
<text x="276.9" y="103.8">20</text>
<text x="277.1" y="106.3">11</text>
<text x="284" y="104.9">VCC VDD</text>
<text x="284" y="107.4">GND VSS</text>
<text x="299.2" y="103.8">1</text>
<text x="299.2" y="106.3">10</text>
<text x="115.5" y="113.9">8</text>
<text x="130.5" y="113.8">OE</text>
<text x="136.6" y="113.9">1</text>
<text x="119.7" y="115">VCC</text>
<text x="136.6" y="119">5</text>
<text x="115.5" y="124.1">4</text>
<text x="119.7" y="125.2">GND</text>
<text x="130.8" y="122.9">FO</text>
<text x="180.4" y="141.9">30</text>
<text x="180.4" y="139.3">31</text>
<text x="187.4" y="143">A1</text>
<text x="187.4" y="140.4">A0</text>
<text x="205.4" y="140.4">D0</text>
<text x="205.4" y="143">D1</text>
<text x="212.8" y="139.3">2</text>
<text x="212.8" y="141.9">3</text>
<text x="180.4" y="146.9">28</text>
<text x="180.4" y="144.4">29</text>
<text x="187.4" y="148.1">AS</text>
<text x="187.4" y="145.5">A2</text>
<text x="205.4" y="145.5">D2</text>
<text x="205.4" y="148.1">D3</text>
<text x="212.8" y="144.4">4</text>
<text x="212.8" y="146.9">5</text>
<text x="212.8" y="149.5">6</text>
<text x="180.4" y="154.6">20</text>
<text x="180.4" y="152">24</text>
<text x="187.4" y="155.7">IOW</text>
<text x="187.4" y="153.1">IOR</text>
<text x="205.4" y="150.6">D4</text>
<text x="205.4" y="153.1">D5</text>
<text x="205.4" y="155.7">D6</text>
<text x="212.8" y="152">7</text>
<text x="212.8" y="154.6">8</text>
<text x="180.4" y="159.6">21</text>
<text x="180.4" y="157.1">25</text>
<text x="187.4" y="160.8">IOW</text>
<text x="187.4" y="158.2">IOR</text>
<text x="205.4" y="158.2">D7</text>
<text x="212.8" y="157.1">9</text>
<text x="180.4" y="164.7">14</text>
<text x="180.4" y="167.3">15</text>
<text x="187.4" y="165.8">CS0</text>
<text x="205.2" y="165.8">RX</text>
<text x="205.5" y="163.3">TX</text>
<text x="212.8" y="164.7">11</text>
<text x="212.8" y="162.2">13</text>
<text x="180.4" y="169.8">16</text>
<text x="187.4" y="168.4">CS1</text>
<text x="187.4" y="170.9">CS2</text>
<text x="200.7" y="173.5">RXRDY</text>
<text x="201" y="170.9">TXRDY</text>
<text x="212.8" y="169.8">27</text>
<text x="212.8" y="172.3">32</text>
<text x="276.9" y="172.3">12</text>
<text x="284" y="173.5">RY5</text>
<text x="290.4" y="173.5">RA5</text>
<text x="299.2" y="172.3">9</text>
<text x="180.4" y="177.4">40</text>
<text x="180.4" y="174.9">41</text>
<text x="180.4" y="180">42</text>
<text x="187.4" y="178.5">CTS</text>
<text x="187.4" y="176">DSR</text>
<text x="203.8" y="176">DTR</text>
<text x="203.9" y="178.5">RTS</text>
<text x="212.8" y="180">26</text>
<text x="212.8" y="177.4">36</text>
<text x="212.8" y="174.9">37</text>
<text x="276.9" y="180">15</text>
<text x="276.9" y="174.9">13</text>
<text x="276.9" y="177.4">14</text>
<text x="284" y="176">DA3</text>
<text x="284" y="178.5">RY4</text>
<text x="290.4" y="178.5">RA4</text>
<text x="290.4" y="176">DY3</text>
<text x="299.2" y="177.4">7</text>
<text x="299.2" y="180">6</text>
<text x="299.2" y="174.9">8</text>
<text x="180.4" y="182.5">43</text>
<text x="187.4" y="181.1">CD</text>
<text x="187.4" y="183.6">RI</text>
<text x="203.1" y="181.1">DDIS</text>
<text x="212.8" y="185">38</text>
<text x="276.9" y="182.5">16</text>
<text x="276.9" y="185">17</text>
<text x="284" y="183.6">DA1</text>
<text x="284" y="181.1">DA2</text>
<text x="290.4" y="183.6">DY1</text>
<text x="290.4" y="181.1">DY2</text>
<text x="299.2" y="185">4</text>
<text x="299.2" y="182.5">5</text>
<text x="180.4" y="187.6">39</text>
<text x="187.4" y="188.7">RESET</text>
<text x="203.9" y="188.7">OP2</text>
<text x="203.9" y="186.2">OP1</text>
<text x="212.8" y="187.6">35</text>
<text x="276.9" y="190.1">19</text>
<text x="276.9" y="187.6">18</text>
<text x="284" y="191.2">RY1</text>
<text x="284" y="188.7">RY2</text>
<text x="284" y="186.2">RY3</text>
<text x="290.4" y="191.2">RA1</text>
<text x="290.4" y="188.7">RA2</text>
<text x="290.4" y="186.2">RA3</text>
<text x="299.2" y="190.1">2</text>
<text x="299.2" y="187.6">3</text>
<text x="180.4" y="197.7">10</text>
<text x="180.4" y="192.7">18</text>
<text x="180.4" y="195.2">19</text>
<text x="187.4" y="193.8">XTAL1</text>
<text x="187.4" y="196.3">XTAL2</text>
<text x="204.7" y="193.8">INT</text>
<text x="212.8" y="197.7">17</text>
<text x="212.8" y="192.7">33</text>
<text x="276.9" y="195.2">20</text>
<text x="277.1" y="197.7">11</text>
<text x="284" y="196.3">VCC VDD</text>
<text x="299.2" y="195.2">1</text>
<text x="299.2" y="197.7">10</text>
<text x="187.4" y="198.9">RCLK</text>
<text x="197.7" y="198.9">BAUDOUT</text>
<text x="284" y="198.9">GND VSS</text>
</g>
<g font-size="2" fill="#808080">
<text x="336.2" y="78.5">5</text>
<text x="336.2" y="83.6">4</text>
<text x="338.8" y="81">9</text>
<text x="345.1" y="81.9">RI</text>
<text x="345.1" y="79.4">GND</text>
<text x="336.2" y="88.6">3</text>
<text x="338.8" y="86.1">8</text>
<text x="345.1" y="84.4">DTR</text>
<text x="345.1" y="87">CTS</text>
<text x="345.1" y="89.5">TXD</text>
<text x="336.2" y="93.7">2</text>
<text x="338.8" y="91.2">7</text>
<text x="345.1" y="92.1">RTS</text>
<text x="345.1" y="94.6">RXD</text>
<text x="333.5" y="101.6">S</text>
<text x="336.2" y="98.8">1</text>
<text x="338.8" y="96.3">6</text>
<text x="345.1" y="97.1">DSR</text>
<text x="345.1" y="99.7">DCD</text>
<text x="336.2" y="169.9">5</text>
<text x="338.8" y="172.4">9</text>
<text x="345.1" y="173.3">RI</text>
<text x="345.1" y="170.8">GND</text>
<text x="336.2" y="175">4</text>
<text x="338.8" y="177.5">8</text>
<text x="345.1" y="175.9">DTR</text>
<text x="345.1" y="178.4">CTS</text>
<text x="336.2" y="180.1">3</text>
<text x="336.2" y="185.1">2</text>
<text x="338.8" y="182.6">7</text>
<text x="345.1" y="180.9">TXD</text>
<text x="345.1" y="183.5">RTS</text>
<text x="336.2" y="190.2">1</text>
<text x="338.8" y="187.7">6</text>
<text x="345.1" y="186">RXD</text>
<text x="345.1" y="188.6">DSR</text>
<text x="345.1" y="191.1">DCD</text>
<text x="333.5" y="193">S</text>
</g>
<g font-size="1.6" fill="#808080">
<text x="83.8" y="99.6">RST/2.1D</text>
<text x="346.2" y="107.2">SHIELD/2.3B</text>
<text x="346.2" y="112.3">+12V/4.3D</text>
<text x="346.2" y="119.9">-12V/4.3D</text>
<text x="346.2" y="125">INT_UART1/5.5B</text>
<text x="346.2" y="203.7">+12V/4.3D</text>
<text x="346.2" y="198.6">SHIELD/2.3B</text>
<text x="346.2" y="211.3">-12V/4.3D</text>
<text x="346.2" y="216.4">INT_UART2/5.5B</text>
</g>
</svg>
